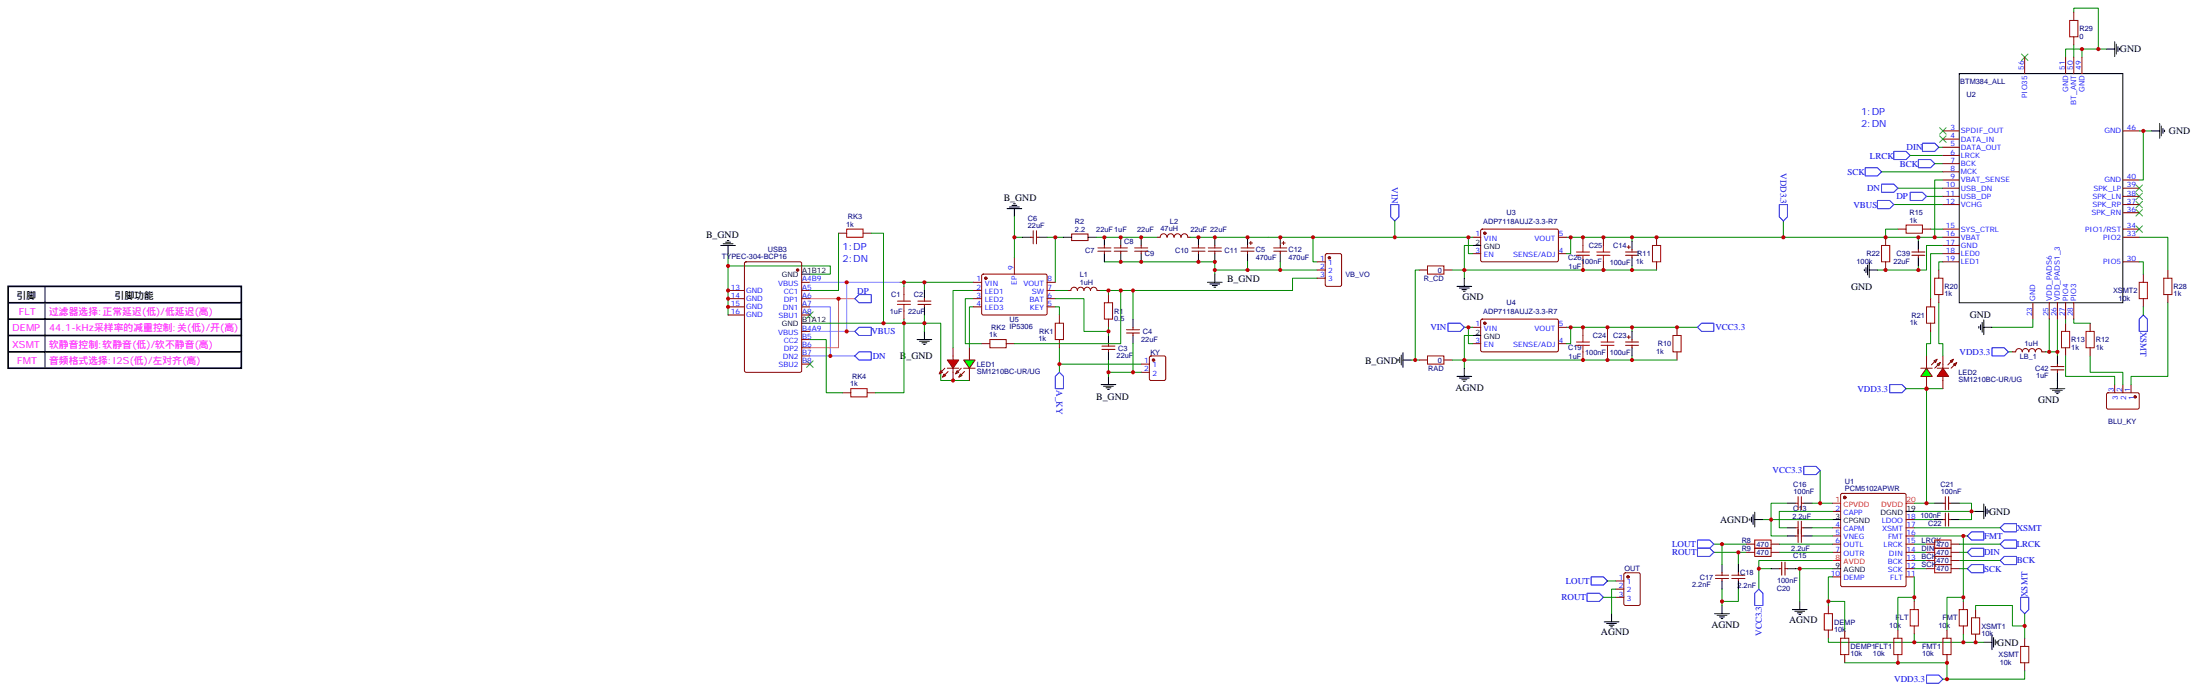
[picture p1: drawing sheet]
<svg xmlns="http://www.w3.org/2000/svg" width="949mm" height="298mm" viewBox="0 0 949 298" stroke-linecap="round" stroke-linejoin="round" font-family="sans-serif">
<g fill="#870000" stroke="#870000" stroke-width=".43">
<circle cx="795.5" cy="214.5" r=".53"/>
<circle cx="344" cy="116.4" r=".53"/>
<circle cx="425.1" cy="119.9" r=".53"/>
<circle cx="640.3" cy="100.5" r=".53"/>
<circle cx="640.3" cy="139.3" r=".53"/>
<circle cx="497.4" cy="155.2" r=".53"/>
<circle cx="702" cy="248.7" r=".53"/>
<circle cx="920.7" cy="171.1" r=".53"/>
</g>
<g fill="none" stroke="#870000" stroke-width=".43">
<path d="M894.3 5.3v3.5M894.3 15.9v3.5M873.1 24.7v7.1M890.8 24.7v7.1M894.3 24.7v7.1M897.8 24.7v7.1M837.8 56.4h7.1M837.8 60h7.1M915.5 56.4h7M837.8 63.5h7.1M837.8 67h7.1M837.8 70.6h7.1"/>
<path d="M837.8 74.1h7.1M837.8 77.6h7.1M915.5 77.6h7M445.6 99.5v5.6M447 99.5v5.6M638.8 99l32.8-.2 .4 .7v13l-.7 .4-32.3-.1-.5-.6v-12.7zM818.4 98.8h3.6M829 98.8h3.6M837.8 98.8h7.1M837.8 81.1h7.1M837.8 84.7h7.1M837.8 88.2h7.1"/>
<path d="M915.5 98.8h7M915.5 81.1h7M915.5 84.7h7M915.5 88.2h7M915.5 91.7h7M321.3 113.1l23.7-.2 .7 .4v46.5l-.4 .7h-23.6l-.6-.4-.1-46.5zM423.6 118.4l27.5-.2 .5 .7-.1 16.5-.7 .4h-27l-.5-.7v-16.2zM437.4 111.1v7.1M444.5 102.3h1.1M447 102.3h1M462.1 100.9h7.1v2.8h-7.1zM473.4 106.9h5.7"/>
<path d="M473.4 108.3h5.7M476.2 105.8v1.1M476.2 108.3v1.1M480.5 106.9h5.6M480.5 108.3h5.6M483.3 105.8v1.1M483.3 108.3v1.1M489.3 106.9h5.6M489.3 108.3h5.6M492.1 105.8v1.1M492.1 108.3v1.1M499.2 102.3h1"/>
<path d="M503.2 102.3a1.41 1.41 0 0 0-1.4-1.5 1.41 1.41 0 0 0-1.4 1.5M506.2 102.3a1.41 1.41 0 0 0-1.4-1.5 1.41 1.41 0 0 0-1.4 1.5M509.2 102.3a1.41 1.41 0 0 0-1.4-1.5 1.41 1.41 0 0 0-1.4 1.5M509.4 102.3a1.41 1.41 0 0 1 1.4-1.5 1.41 1.41 0 0 1 1.4 1.5h1.1M514 106.9h5.6M514 108.3h5.6M516.8 105.8v1.1M516.8 108.3v1.1M521.1 106.9h5.6M521.1 108.3h5.6M523.9 105.8v1.1M523.9 108.3v1.1"/>
<path d="M535.2 106.9h5.6M535.2 108.3h5.6M538 105.8v1.1M538 108.3v1.1M538.7 104.8h1.4M539.4 104.1v1.4M549.3 106.9h5.6M549.3 108.3h5.6M552.1 105.8v1.1M552.1 108.3v1.1M552.8 104.8h1.4M553.5 104.1v1.4"/>
<path d="M612.1 116.4h3.5M622.7 116.4h3.5M635 102.3h3.5M635 109.4h3.5M672 102.3h3.6M672 109.4h3.6M682.6 102.3v3.5M682.6 112.9v3.5M691.4 102.3v3.5M691.4 112.9v3.5M701 110.1h5.6M701 108.7h5.6"/>
<path d="M701.7 106.5h1.4M702.4 105.8v1.4M703.8 107.6v1.1M703.8 110.1v1M714.4 102.3v3.5M714.4 112.9v3.5M813.2 102.3v3.5M813.2 112.9v3.5M824.4 110.1h5.7M824.4 108.7h5.7M827.3 107.6v1.1M827.3 110.1v1"/>
<path d="M836.1 116.4v3.5M837.8 102.3h7.1M837.8 109.4h7.1M837.8 105.8h7.1M837.8 112.9h7.1M915.5 102.3h7M915.5 112.9h7M924.3 118.2v3.5M934.9 116.4v3.5M314 135.8h7M314 132.3h7M314 128.8h7"/>
<path d="M314 125.2h7M345.7 135.8h3.5M345.7 132.3h3.5M345.7 128.8h3.5M345.7 125.2h3.5M345.7 121.7h3.5M389.8 123.5v3.5M389.8 134.1v3.5M395.8 129.8h5.7M395.8 131.2h5.7M398.6 128.8v1M398.6 131.2v1.1"/>
<path d="M419.8 132.3h3.5M419.8 128.8h3.5M419.8 125.2h3.5M419.8 121.7h3.5M451.6 132.3h3.5M451.6 128.8h3.5M451.6 125.2h3.5M451.6 121.7h3.5M456.8 135.8v3.5M460.4 125.2h1.4a1.41 1.41 0 0 1 1.4-1.4 1.41 1.41 0 0 1 1.4 1.4 1.41 1.41 0 0 1 1.4-1.4 1.41 1.41 0 0 1 1.4 1.4 1.41 1.41 0 0 1 1.4-1.4 1.41 1.41 0 0 1 1.5 1.4 1.41 1.41 0 0 1 1.4-1.4 1.41 1.41 0 0 1 1.4 1.4h1.4M478 127v3.5M478 137.6v3.5"/>
<path d="M638.8 137.8l32.8-.2 .4 .7v13l-.7 .4-32.3-.1-.5-.6v-12.7zM832.6 128.8v3.5M832.6 139.3v3.6M836.1 127v3.5M876.7 130.5v7.1M883.7 130.5v7.1M887.2 130.5v7.1M890.8 130.5v7.1M890.8 139.3v3.6M894.3 130.5v7.1M901.3 139.3v3.6M924.3 128.8v3.5"/>
<path d="M934.9 127v3.5M345.7 157h3.5M345.7 153.5h3.5M345.7 149.9h3.5M345.7 146.4h3.5M345.7 142.9h3.5M423.3 148.2h3.6M433.9 148.2h3.5M456.8 146.4v3.5M475.2 149.2h5.6M475.2 150.6h5.6M478 148.2v1"/>
<path d="M478 150.6v1.1M485.8 142.2h5.6M485.8 143.6h5.6M488.6 141.1v1.1M488.6 143.6v1M492.1 157h3.6M495.9 153.7l6.1-.2 .7 .4v9.4l-.5 .7h-5.8l-.7-.4v-9.4zM612.1 155.2h3.5M622.7 155.2h3.5M635 141.1h3.5M635 148.2h3.5M672 141.1h3.6"/>
<path d="M672 148.2h3.6M682.6 141.1v3.5M682.6 151.7v3.5M693.2 141.1v3.5M693.2 151.7v3.5M701 147.5h5.6M701 148.9h5.6M701.7 145.3h1.4M702.4 144.6v1.4M703.8 146.4v1.1M703.8 148.9v1M723.2 141.1v3.5"/>
<path d="M723.2 151.7v3.5M867.8 151.7h1.4a1.41 1.41 0 0 1 1.5-1.4 1.41 1.41 0 0 1 1.4 1.4 1.41 1.41 0 0 1 1.4-1.4 1.41 1.41 0 0 1 1.4 1.4 1.41 1.41 0 0 1 1.4-1.4 1.41 1.41 0 0 1 1.4 1.4 1.41 1.41 0 0 1 1.4-1.4 1.41 1.41 0 0 1 1.4 1.4h1.4M884.4 159.5h5.7M884.4 158h5.7M887.2 157v1M887.2 159.5v1M890.8 149.9v3.6M901.3 149.9v3.6M492.1 160.5h3.6M908.6 169.5l13.5-.1 .4 .6-.1 6-.6 .4-13-.1-.4-.6zM911.9 165.8v3.5M915.5 165.8v3.5"/>
<path d="M919 165.8v3.5M774.3 217h1.1M775.4 214.1v5.7M776.8 214.1v5.7M776.8 217h1.1M794 212.9h27.8l.2 39.3-.3 .5-27.2 .2-.5-.2-.3-39.3zM837.8 217h1.1M838.9 214.1v5.7M840.3 217h1.1M840.3 214.1v5.7M753.2 234.6h3.5M753.2 238.1h3.5"/>
<path d="M763.8 234.6h3.5M763.8 238.1h3.5M774.3 227.5h1.1M774.3 231.1h1.1M775.4 224.7v9.2M776.8 227.5h1.1M776.8 231.1h1.1M776.8 224.7v9.2M790.2 220.5h3.5M790.2 227.5h3.5M790.2 231.1h3.5M790.2 234.6h3.5"/>
<path d="M790.2 238.1h3.5M822 227.5h3.5M822 231.1h3.5M822 234.6h3.5M822 238.1h3.5M822 224h3.5M830.8 234.6h3.5M830.8 238.1h3.5M837.8 224h1.1M838.9 221.2v5.6M840.3 224h1.1M840.3 221.2v5.6"/>
<path d="M841.4 234.6h3.5M841.4 238.1h3.5M696.7 250.5h3.6M696.7 254h3.6M696.7 257.5h3.6M700.5 247.2l6.1-.3 .7 .5v13l-.4 .6-5.9 .1-.7-.5v-12.9zM739.8 249.4h5.6M739.8 248h5.6M742.6 246.9v1.1M742.6 249.4v1.1M746.8 249.4h5.7M746.8 248h5.7"/>
<path d="M749.7 246.9v1.1M749.7 249.4v1.1M767.3 245.2h1M768.3 242.4v5.6M769.8 245.2h1M769.8 242.4v5.6M790.2 248.7h3.5M822 248.7h3.5M822 245.2h3.5M822 241.7h3.5M825.5 259.3v3.5M830.8 245.2h3.5"/>
<path d="M830.8 241.7h3.5M841.4 245.2h3.5M841.4 241.7h3.5M846.7 259.3v3.5M788.5 261.1v3.5M788.5 271.6v3.6M795.5 271.6v3.6M818.4 271.6v3.6M825.5 269.9v3.5M839.6 271.6v3.6M846.7 269.9v3.5M852 262.8v3.5"/>
<path d="M852 273.4v3.5M873.1 275.2v3.5M795.5 282.2v3.6M818.4 282.2v3.6M839.6 282.2v3.6M873.1 285.8v3.5"/>
</g>
<path d="M790.2 217h3.5M822 217h3.5M790.2 241.7h3.5" fill="none" stroke="#f00" stroke-width=".43"/>
<g fill="none" stroke="#000" stroke-width=".43">
<path d="M911.9 18v6.3M912.6 19.1v4.2M844.9 31.8h70.6v98.7h-70.6zM908.4 21.2h3.5M913.3 20.1v2.1M914 20.8v.7M927.8 56.4h3.5M931.3 53.3v6.3M932 54.3v4.3M932.7 55.4v2.1M933.4 56.1v.7M434.3 90h6.3"/>
<path d="M435.3 89.3h4.3M436.4 88.5h2.1M437.1 87.8h.7M437.4 90v3.5M310.8 105.8h6.3M311.9 105.1h4.2M312.9 104.4h2.1M313.6 103.7h.7M314 105.8v3.6M345.7 118.2h3.5M441 102.3h3.5M448 102.3h3.6"/>
<path d="M458.6 102.3h3.5M469.2 102.3h3.5M476.2 102.3v3.5M476.2 109.4v3.5M483.3 102.3v3.5M483.3 109.4v3.5M492.1 102.3v3.5M492.1 109.4v3.5M516.8 102.3v3.5M516.8 109.4v3.5M523.9 102.3v3.5M523.9 109.4v3.5"/>
<path d="M523.9 118.2v3.5M538 102.3v3.5M538 109.4v3.5M552.1 102.3v3.5M552.1 109.4v3.5M631.5 119.9v3.6M635 105.8h3.5M703.8 104.1v3.5M703.8 111.1v3.6M804 116.1v.7M804.7 115.4v2.1M805.4 114.3v4.2"/>
<path d="M806.1 116.4h3.5M806.1 113.2v6.4M827.3 104.1v3.5M827.3 111.1v3.6M19.4 123.5v35.3M345.7 139.3h3.5M398.6 125.2v3.6M398.6 132.3v3.5M488.6 137.6v3.5M520.7 121.7h6.3M521.8 122.4h4.2M522.8 123.1h2.1"/>
<path d="M523.5 123.8h.7M628.3 123.5h6.3M629.4 124.2h4.2M630.4 124.9h2.1M631.1 125.6h.7M854.8 139v4.2M855.5 137.9v6.4M395.5 146.4h6.3M396.5 147.1h4.3M397.6 147.8h2.1M398.3 148.5h.7M398.6 142.9v3.5"/>
<path d="M478 144.6v3.6M478 151.7v3.5M488.6 144.6v3.6M602.9 154.9v.7M603.6 154.2v2.1M604.3 153.1v4.2M605 155.2h3.5M605 152v6.4M631.5 158.8v3.5M635 144.6h3.5M703.8 142.9v3.5M703.8 149.9v3.6"/>
<path d="M853.4 140.8v.7M854.1 140.1v2.1M855.5 141.1h3.5M887.2 153.5v3.5M474.8 165.8h6.4M475.9 166.5h4.2M477 167.2h2.1M477.7 167.9h.7M478 162.3v3.5M628.3 162.3h6.3M629.4 163h4.2M630.4 163.7h2.1"/>
<path d="M631.1 164.4h.7M884.1 167.6h6.3M885.1 168.3h4.3M886.2 169h2.1M886.9 169.7h.7M887.2 160.5v7.1M770.8 217h3.5M777.9 217h3.5M834.3 217h3.5M841.4 217h3.5M855.5 217.3v6.4M856.2 218.4v4.2"/>
<path d="M856.9 219.4v2.1M754.6 223.7v.7M755.3 223v2.1M756 221.9v4.2M756.7 224h3.5M756.7 220.8v6.4M770.8 227.5h3.5M770.8 231.1h3.5M777.9 227.5h3.5M777.9 231.1h3.5M790.2 224h3.5M822 220.5h3.5"/>
<path d="M834.3 224h3.5M841.4 224h3.5M852 220.5h3.5M857.6 220.1v.7M742.6 243.4v3.5M742.6 250.5v3.5M749.7 243.4v3.5M749.7 250.5v3.5M763.8 245.2h3.5M770.8 245.2h3.5M776.1 259.3v3.5M790.2 245.2h3.5"/>
<path d="M691.8 268.1h6.3M692.9 268.8h4.2M693.9 269.5h2.1M694.6 270.2h.7M695 264.6v3.5M739.4 264.6h6.4M740.5 265.3h4.2M741.5 266h2.2M742.2 266.7h.7M742.6 261.1v3.5M772.9 262.8h6.4M774 263.5h4.2"/>
<path d="M775.1 264.2h2.1M775.8 264.9h.7M855.5 276.9h3.5M859 273.8v6.3M859.7 274.8v4.2M860.4 275.9v2.1M861.1 276.6v.7"/>
</g>
<g fill="none" stroke="#008700" stroke-width=".43">
<path d="M894.3 5.3v-1.8h10.6v17.7M894.3 19.4v5.3M897.8 21.2v3.5M908.4 21.2h-17.6v3.5M922.5 56.4h1.8v21.2h-1.8M924.3 56.4h3.5M811.4 74.1h26.4M823.7 67h14.1M834.3 70.6h3.5M836.1 63.5h1.7M837.8 77.6h-3.5v24.7M437.4 93.5v17.6"/>
<path d="M769.1 95.2v7.1h68.7M816.7 88.2h21.1M818.4 98.8h-5.2v3.5M818.4 81.1h19.4M830.8 84.7h7M832.6 98.8h5.2M314 114.7h44.1v3.5h-8.9M314 109.4v26.4M437.4 102.3h3.6M451.6 102.3h3.5M458.6 102.3h-3.5v19.4M472.7 102.3h26.5"/>
<path d="M476.2 112.9h47.7v5.3M513.3 102.3h52.9v10.6h1.8M523.9 116.4h44.1M538 112.9v3.5M552.1 112.9v3.5M568 119.9h-10.6v5.3h-79.4M612.1 116.4h-1.8v38.8M633.2 102.3v7.1h1.8M635 105.8h-3.5v14.1M675.6 102.3h1.7M703.8 114.7v1.7h-77.6M703.8 102.3v1.8"/>
<path d="M703.8 116.4h10.6M769.1 102.3h-91.8v7.1h-1.7M827.3 102.3v1.8M827.3 114.7v1.7M837.8 109.4h-5.2v19.4M837.8 112.9h-1.7v3.5M837.8 105.8h-7v10.6h-21.2M922.5 102.3h12.4v14.1M922.5 112.9h1.8v5.3M349.2 139.3h49.4v3.6M388.1 121.7h1.7v1.8M389.8 137.6v1.7"/>
<path d="M389.8 121.7h30M398.6 135.8v3.5h7.1v24.7h12.3M398.6 121.7v3.5M419.8 132.3h-1.8v17.6M419.8 128.8h-3.5v19.4h7M419.8 125.2h-8.8v24.7M455.1 132.3h1.7v3.5M455.1 128.8h12.3v14.1h10.6M455.1 125.2h5.3M474.5 125.2h3.5v1.8M483.3 125.2v23h-45.9M488.6 125.2v12.4"/>
<path d="M836.1 130.5v17.7h1.7v5.3M876.7 137.6v3.5h-17.7M883.7 137.6v14.1h-1.8M887.2 137.6v14.1h-3.5M890.8 137.6v1.7M894.3 137.6v1.7h7M924.3 132.3v3.5M934.9 130.5v31.8h-15.9v3.5M456.8 149.9v10.6M456.8 157h35.3M478 141.1v3.5M478 155.2v7.1"/>
<path d="M488.6 148.2v12.3h-10.6M608.5 155.2h3.6M631.5 141.1h3.5M633.2 141.1v7.1h1.8M635 144.6h-3.5v14.2M675.6 141.1h1.7M703.8 153.5v1.7h-77.6M703.8 155.2h19.4M703.8 141.1v1.8M732 141.1h-54.7v7.1h-1.7M832.6 142.9v5.3h-1.8v5.3M866.1 151.7h1.7"/>
<path d="M887.2 151.7v1.8M890.8 153.5v8.8h21.1v3.5M901.3 153.5v7h14.2v5.3M488.6 160.5h3.5M837.8 167.6h-7v49.4M770.8 217h-7v14.1h7M781.4 217h8.8M784.9 202.8v14.2M825.5 217h8.8M844.9 217h5.3v7h-5.3M739.1 234.6h14.1M739.1 238.1h14.1"/>
<path d="M742.6 234.6v8.8M749.7 238.1v5.3M760.2 224h30M767.3 234.6h22.9M767.3 238.1h22.9M781.4 227.5h8.8M781.4 231.1h8.8M790.2 220.5h-22.9v7h3.5M825.5 227.5h37M825.5 231.1h22.9M825.5 224h8.8M825.5 234.6h5.3"/>
<path d="M825.5 238.1h5.3M825.5 220.5h26.5M844.9 234.6h17.6M844.9 238.1h3.5M846.7 231.1v28.2M691.4 257.5h5.3M693.2 250.5h3.5M696.7 254h-1.7v10.6M742.6 254v5.3h7.1v-5.3M742.6 259.3v1.8M758.5 245.2h5.3M774.3 245.2h1.8"/>
<path d="M788.5 259.3h7v12.3M790.2 241.7h-31.7v12.3M790.2 245.2h-14.1v14.1M790.2 248.7h-1.7v12.4M825.5 257.5h-7.1v14.1M825.5 245.2h5.3M825.5 241.7h5.3M825.5 248.7v10.6M844.9 245.2h3.5M844.9 241.7h17.6M846.7 257.5h-7.1v14.1M788.5 275.2v1.7h37"/>
<path d="M825.5 273.4v3.5h30M846.7 273.4v3.5M852 262.8v-1.7h15.8v8.8h5.3M873.1 264.6v10.6M795.5 285.8h44.1v7M873.1 289.3v3.5h-35.3"/>
</g>
<g fill="none" stroke="#00f" stroke-width=".43">
<path d="M804.3 72.3h5.3l1.8 1.8-1.8 1.7h-5.3zM811.4 79.4h5.3l1.7 1.7-1.7 1.8h-5.3zM816.7 65.3h5.3l1.7 1.7-1.7 1.8h-5.3zM827.3 68.8h5.3l1.7 1.8-1.7 1.7h-5.3zM829 61.7h5.3l1.8 1.8-1.8 1.8h-5.3zM767.3 88.2h3.5v5.3l-1.7 1.7-1.8-1.7zM809.6 86.4h5.3l1.8 1.8-1.8 1.8h-5.3zM823.7 82.9h5.3l1.8 1.8-1.8 1.7h-5.3zM370.4 127h5.3v3.5h-5.3l-1.7-1.7zM624.4 139.3h5.3l1.8 1.8-1.8 1.8h-5.3zM733.8 139.3h5.3v3.6h-5.3l-1.8-1.8zM924.3 135.8l1.7 1.8v5.3h-3.5v-5.3z"/>
<path d="M370.4 151.7h5.3v3.5h-5.3l-1.7-1.7zM370.4 141.1h5.3v3.5h-5.3l-1.7-1.7zM859 149.9h5.3l1.8 1.8-1.8 1.8h-5.3zM455.1 162.3l1.7-1.8 1.8 1.8v5.3h-3.5zM814.9 165.8h5.3l1.8 1.8-1.8 1.7h-5.3zM777.9 201.1h5.3l1.7 1.7-1.7 1.8h-5.3zM732 236.4h5.3l1.8 1.7-1.8 1.8h-5.3zM732 232.8h5.3l1.8 1.8-1.8 1.8h-5.3zM848.4 231.1l1.8-1.8h5.3v3.5h-5.3zM848.4 238.1l1.8-1.7h5.3v3.5h-5.3zM862.5 227.5l1.8-1.7h5.3v3.5h-5.3zM862.5 234.6l1.8-1.8h5.3v3.6h-5.3z"/>
<path d="M684.4 255.8h5.3l1.7 1.7-1.7 1.8h-5.3zM686.2 248.7h5.2l1.8 1.8-1.8 1.7h-5.2zM758.5 254l1.7 1.8v5.3h-3.5v-5.3zM848.4 245.2l1.8-1.8h5.3v3.5h-5.3zM862.5 241.7l1.8-1.8h5.3v3.5h-5.3zM871.4 257.5h3.5v5.3l-1.8 1.8-1.7-1.8zM830.8 291h5.3l1.7 1.8-1.7 1.8h-5.3z"/>
</g>
<path d="M3.5 123.5h100.6v35.3h-100.6zM3.5 130.5h100.6M3.5 137.6h100.6M3.5 144.6h100.6M3.5 151.7h100.6" fill="none" stroke="#000" stroke-width=".71"/>
<g fill="none" stroke="#a10000" stroke-width=".43">
<path d="M892.5 8.8h3.6v7.1h-3.6zM822 97h7v3.5h-7zM615.6 114.7h7.1v3.5h-7.1zM679.8 108.7h5.6M679.8 110.1h5.6M682.6 105.8v2.9M682.6 110.1v2.8M688.6 108.7h5.7M688.6 110.1h5.7M691.4 105.8v2.9M691.4 110.1v2.8M712.6 105.8h3.5v7.1h-3.5z"/>
<path d="M811.4 105.8h3.5v7.1h-3.5zM834.3 119.9h3.5v7.1h-3.5zM933.1 119.9h3.5v7.1h-3.5zM387 129.8h5.6M387 131.2h5.6M389.8 127v2.8M389.8 131.2v2.9M455.1 139.3h3.5v7.1h-3.5zM476.2 130.5h3.6v7.1h-3.6zM830.8 132.3h3.5v7h-3.5zM922.5 121.7h3.5v7.1h-3.5zM426.9 146.4h7v3.5h-7z"/>
<path d="M615.6 153.5h7.1v3.5h-7.1zM679.8 147.5h5.6M679.8 148.9h5.6M682.6 144.6v2.9M682.6 148.9v2.8M690.4 147.5h5.6M690.4 148.9h5.6M693.2 144.6v2.9M693.2 148.9v2.8M721.4 144.6h3.6v7.1h-3.6zM889 142.9h3.5v7h-3.5zM899.6 142.9h3.5v7h-3.5z"/>
<path d="M756.7 232.8h7.1v3.6h-7.1zM756.7 236.4h7.1v3.5h-7.1zM834.3 232.8h7.1v3.6h-7.1zM834.3 236.4h7.1v3.5h-7.1zM834.3 239.9h7.1v3.5h-7.1zM834.3 243.4h7.1v3.5h-7.1zM786.7 264.6h3.5v7h-3.5zM793.7 275.2h3.6v7h-3.6zM816.7 275.2h3.5v7h-3.5zM823.7 262.8h3.6v7.1h-3.6zM837.8 275.2h3.6v7h-3.6zM844.9 262.8h3.5v7.1h-3.5z"/>
<path d="M850.2 266.3h3.5v7.1h-3.5zM871.4 278.7h3.5v7.1h-3.5z"/>
</g>
<g fill="none" stroke="#3c3" stroke-width=".43">
<path d="M871.7 23.3l2.8 2.8M874.5 23.3l-2.8 2.8M836.4 58.6l2.9 2.8M836.4 55l2.9 2.9M839.3 58.6l-2.9 2.8M839.3 55l-2.9 2.9M921.1 79.7l2.8 2.8M923.9 79.7l-2.8 2.8M921.1 97.4l2.8 2.8M921.1 83.3l2.8 2.8M921.1 86.8l2.8 2.8M921.1 90.3l2.8 2.8"/>
<path d="M923.9 97.4l-2.8 2.8M923.9 83.3l-2.8 2.8M923.9 86.8l-2.8 2.8M923.9 90.3l-2.8 2.8M347.8 134.4l2.9 2.8M350.7 134.4l-2.9 2.8M347.8 155.6l2.9 2.8M350.7 155.6l-2.9 2.8"/>
</g>
<path d="M365.1 142.9h3.6" fill="none" stroke="#96c" stroke-width=".43"/>
<path d="M349.2 132.3h8.9v21.2h-8.9M358.1 153.5h10.6" fill="none" stroke="#39f" stroke-width=".43"/>
<path d="M349.2 128.8h12.4v21.1h-12.4M361.6 128.8h7.1" fill="none" stroke="#f90" stroke-width=".43"/>
<path d="M349.2 121.7h38.9M365.1 121.7v21.2h-15.9" fill="none" stroke="#96f" stroke-width=".43"/>
<g fill="#f00" stroke="#870000" stroke-width=".43">
<path d="M407.1 161.2l.7 .7-1.4 .7z"/>
<path d="M405.7 159.8l.7 .7-1.4 .7z"/>
</g>
<g fill="#870000" stroke="#870000" stroke-width=".43">
<path d="M408.9 160.2l-1.4 1.4z"/>
<path d="M407.5 158.8l-1.5 1.4z"/>
</g>
<path d="M408.5 158.8h5M411 153.5v1.7M411 158.8v1.7" fill="none" stroke="#870000" stroke-width=".43"/>
<path d="M408.5 155.2h5l-2.5 3.6z" fill="#f00" stroke="#870000" stroke-width=".43"/>
<path d="M411 149.9v3.6M418 149.9v3.6M411 160.5v3.5M418 160.5v3.5" fill="none" stroke="#870000" stroke-width=".43"/>
<path d="M415.6 155.2h4.9l-2.5 3.6z" fill="#0f0" stroke="#870000" stroke-width=".43"/>
<path d="M415.6 158.8h4.9M418 153.5v1.7M418 158.8v1.7" fill="none" stroke="#870000" stroke-width=".43"/>
<g fill="#870000" stroke="#870000" stroke-width=".43">
<path d="M414.5 158.8l-1.4 1.4z"/>
<path d="M415.9 160.2l-1.4 1.4z"/>
</g>
<g fill="#0f0" stroke="#870000" stroke-width=".43">
<path d="M412.7 159.8l.8 .7-1.5 .7z"/>
<path d="M414.2 161.2l.7 .7-1.4 .7z"/>
</g>
<g fill="#f00" stroke="#870000" stroke-width=".43">
<path d="M841 155.6l1.4-.7-.7 1.4z"/>
<path d="M842.4 157l1.4-.7-.7 1.4z"/>
</g>
<g fill="#870000" stroke="#870000" stroke-width=".43">
<path d="M840 157.3l1.4-1.4z"/>
<path d="M841.4 158.8l1.4-1.5z"/>
</g>
<path d="M835.4 158.8h4.9M837.8 157v1.8M837.8 162.3v1.7" fill="none" stroke="#870000" stroke-width=".43"/>
<path d="M837.8 158.8l2.5 3.5h-4.9z" fill="#f00" stroke="#870000" stroke-width=".43"/>
<path d="M830.8 153.5v3.5M837.8 153.5v3.5M830.8 164v3.6M837.8 164v3.6" fill="none" stroke="#870000" stroke-width=".43"/>
<path d="M830.8 158.8l2.5 3.5h-5z" fill="#0f0" stroke="#870000" stroke-width=".43"/>
<path d="M828.3 158.8h5M830.8 157v1.8M830.8 162.3v1.7" fill="none" stroke="#870000" stroke-width=".43"/>
<g fill="#870000" stroke="#870000" stroke-width=".43">
<path d="M834.3 158.8l1.4-1.5z"/>
<path d="M832.9 157.3l1.4-1.4z"/>
</g>
<g fill="#0f0" stroke="#870000" stroke-width=".43">
<path d="M835.4 157l1.4-.7-.7 1.4z"/>
<path d="M834 155.6l1.4-.7-.7 1.4z"/>
</g>
<path d="M361.6 100.5h3.5M372.2 100.5h3.5M568 112.9h3.5M568 116.4h3.5M568 119.9h3.5M571.7 109.6l6.1-.2 .7 .4 .1 13-.5 .6-5.9 .1-.6-.5-.1-12.9zM363.4 169.3h3.5M373.9 169.3h3.6" fill="none" stroke="#870000" stroke-width=".43"/>
<circle cx="573.3" cy="111.1" r=".53" fill="#870000" stroke="#870000" stroke-width=".43"/>
<path d="M365.1 98.8h7.1v3.5h-7.1zM366.9 167.6h7v3.5h-7z" fill="none" stroke="#a10000" stroke-width=".43"/>
<path d="M601.5 95.2v7.1M361.6 100.5v24.7h-12.4M375.7 100.5h5.3v38.8M566.2 102.3h68.8M389.8 139.3v30h-12.3M349.2 146.4h7.1v22.9h7.1M822 167.6h8.8" fill="none" stroke="#008700" stroke-width=".43"/>
<path d="M599.7 88.2h3.5v5.3l-1.7 1.7-1.8-1.7z" fill="none" stroke="#00f" stroke-width=".43"/>
<g fill="#c00">
<circle cx="776.1" cy="245.2" r=".88"/>
<circle cx="763.8" cy="224" r=".88"/>
<circle cx="749.7" cy="238.1" r=".88"/>
<circle cx="742.6" cy="234.6" r=".88"/>
<circle cx="850.2" cy="220.5" r=".88"/>
<circle cx="830.8" cy="217" r=".88"/>
<circle cx="784.9" cy="217" r=".88"/>
<circle cx="742.6" cy="259.3" r=".88"/>
<circle cx="904.9" cy="21.2" r=".88"/>
<circle cx="887.2" cy="151.7" r=".88"/>
<circle cx="813.2" cy="116.4" r=".88"/>
<circle cx="813.2" cy="102.3" r=".88"/>
<circle cx="827.3" cy="116.4" r=".88"/>
<circle cx="883.7" cy="151.7" r=".88"/>
<circle cx="827.3" cy="102.3" r=".88"/>
<circle cx="834.3" cy="102.3" r=".88"/>
<circle cx="897.8" cy="21.2" r=".88"/>
<circle cx="924.3" cy="56.4" r=".88"/>
<circle cx="365.1" cy="142.9" r=".88"/>
<circle cx="314" cy="114.7" r=".88"/>
<circle cx="314" cy="128.8" r=".88"/>
<circle cx="314" cy="132.3" r=".88"/>
<circle cx="314" cy="125.2" r=".88"/>
<circle cx="389.8" cy="121.7" r=".88"/>
<circle cx="389.8" cy="139.3" r=".88"/>
<circle cx="398.6" cy="139.3" r=".88"/>
<circle cx="455.1" cy="102.3" r=".88"/>
<circle cx="437.4" cy="102.3" r=".88"/>
<circle cx="398.6" cy="121.7" r=".88"/>
<circle cx="358.1" cy="153.5" r=".88"/>
<circle cx="361.6" cy="128.8" r=".88"/>
<circle cx="365.1" cy="121.7" r=".88"/>
<circle cx="478" cy="142.9" r=".88"/>
<circle cx="478" cy="125.2" r=".88"/>
<circle cx="488.6" cy="125.2" r=".88"/>
<circle cx="478" cy="160.5" r=".88"/>
<circle cx="677.3" cy="102.3" r=".88"/>
<circle cx="682.6" cy="116.4" r=".88"/>
<circle cx="682.6" cy="102.3" r=".88"/>
<circle cx="703.8" cy="102.3" r=".88"/>
<circle cx="677.3" cy="141.1" r=".88"/>
<circle cx="682.6" cy="155.2" r=".88"/>
<circle cx="682.6" cy="141.1" r=".88"/>
<circle cx="703.8" cy="141.1" r=".88"/>
<circle cx="633.2" cy="141.1" r=".88"/>
<circle cx="516.8" cy="102.3" r=".88"/>
<circle cx="516.8" cy="112.9" r=".88"/>
<circle cx="846.7" cy="231.1" r=".88"/>
<circle cx="846.7" cy="276.9" r=".88"/>
<circle cx="825.5" cy="276.9" r=".88"/>
<circle cx="476.3" cy="102.3" r=".88"/>
<circle cx="483.3" cy="102.3" r=".88"/>
<circle cx="483.3" cy="112.9" r=".88"/>
<circle cx="523.9" cy="112.9" r=".88"/>
<circle cx="523.9" cy="102.3" r=".88"/>
<circle cx="492.1" cy="102.3" r=".88"/>
<circle cx="492.1" cy="112.9" r=".88"/>
<circle cx="758.5" cy="245.2" r=".88"/>
<circle cx="523.9" cy="116.4" r=".88"/>
<circle cx="693.2" cy="141.1" r=".88"/>
<circle cx="693.2" cy="155.2" r=".88"/>
<circle cx="723.2" cy="141.1" r=".88"/>
<circle cx="703.8" cy="155.2" r=".88"/>
<circle cx="691.4" cy="102.3" r=".88"/>
<circle cx="691.4" cy="116.4" r=".88"/>
<circle cx="714.4" cy="102.3" r=".88"/>
<circle cx="703.8" cy="116.4" r=".88"/>
<circle cx="538" cy="102.3" r=".88"/>
<circle cx="538" cy="116.4" r=".88"/>
<circle cx="552.1" cy="102.3" r=".88"/>
<circle cx="552.1" cy="116.4" r=".88"/>
<circle cx="488.6" cy="160.5" r=".88"/>
<circle cx="456.8" cy="157" r=".88"/>
<circle cx="788.5" cy="259.3" r=".88"/>
<circle cx="825.5" cy="257.5" r=".88"/>
<circle cx="846.7" cy="257.5" r=".88"/>
<circle cx="839.6" cy="292.8" r=".88"/>
<circle cx="818.4" cy="285.7" r=".88"/>
<circle cx="839.6" cy="285.7" r=".88"/>
<circle cx="852" cy="276.9" r=".88"/>
<circle cx="873.1" cy="269.9" r=".88"/>
<circle cx="610.3" cy="155.2" r=".88"/>
<circle cx="631.5" cy="155.2" r=".88"/>
<circle cx="631.5" cy="116.4" r=".88"/>
<circle cx="483.3" cy="125.2" r=".88"/>
<circle cx="411" cy="164" r=".88"/>
<circle cx="830.8" cy="167.6" r=".88"/>
<circle cx="381" cy="139.3" r=".88"/>
<circle cx="566.2" cy="102.3" r=".88"/>
<circle cx="633.2" cy="102.3" r=".88"/>
<circle cx="601.5" cy="102.3" r=".88"/>
<circle cx="769.1" cy="102.3" r=".88"/>
</g>
<g font-size="4.2">
<text x="914.2" y="22.6">GND</text>
<text x="935.3" y="57.9">GND</text>
<text x="432.9" y="86.8">B_GND</text>
<text x="304.5" y="102.6">B_GND</text>
<text x="529.2" y="121.4">B_GND</text>
<text x="798.2" y="124.9">GND</text>
<text x="7.1" y="128.8">引脚</text>
<text x="49.4" y="128.8">引脚功能</text>
<text x="630.7" y="129.6">GND</text>
<text x="849.4" y="137.2">GND</text>
<text x="388.1" y="154.9">B_GND</text>
<text x="588.7" y="157">B_GND</text>
<text x="472.7" y="172.5">B_GND</text>
<text x="627.6" y="168.4">AGND</text>
<text x="878.9" y="173.6">GND</text>
<text x="857.8" y="221.9">GND</text>
<text x="741.8" y="225.5">AGND</text>
<text x="771.5" y="268.5">AGND</text>
<text x="690.4" y="273.8">AGND</text>
<text x="738" y="270.7">AGND</text>
<text x="861.3" y="278.4">GND</text>
</g>
<g font-size="4.2" fill="#00f">
<text x="802.6" y="49.4">1:DP</text>
<text x="802.6" y="54.7">2:DN</text>
<text x="363.4" y="107.6">1:DP</text>
<text x="363.4" y="112.9">2:DN</text>
</g>
<g font-size="4.2" fill="#f0f">
<text x="8.1" y="135.8">FLT</text>
<text x="21.2" y="135.8">过滤器选择:正常延迟(低)/低延迟(高)</text>
<text x="5.3" y="142.9">DEMP</text>
<text x="21.2" y="142.9">44.1-kHz采样率的减重控制:关(低)/开(高)</text>
<text x="5.3" y="149.9">XSMT</text>
<text x="21.2" y="149.9">软静音控制:软静音(低)/软不静音(高)</text>
<text x="7.4" y="157">FMT</text>
<text x="21.2" y="157">音频格式选择:I2S(低)/左对齐(高)</text>
</g>
<g font-size="3.9" fill="#00f">
<text x="822.2" y="64.8">DIN</text>
<text x="806.4" y="68.4">LRCK</text>
<text x="819.2" y="71.9">BCK</text>
<text x="767.8" y="74.6" transform="rotate(90 767.8 74.6)">VDD3.3</text>
<text x="796.7" y="75.4">SCK</text>
<text x="600.2" y="80.8" transform="rotate(90 600.2 80.8)">VIN</text>
<text x="805.2" y="82.4">DN</text>
<text x="799.2" y="89.5">VBUS</text>
<text x="817.8" y="85.9">DP</text>
<text x="369.7" y="126.5">DP</text>
<text x="616.8" y="142.4">VIN</text>
<text x="739.8" y="142.4">VCC3.3</text>
<text x="923" y="143" transform="rotate(90 923 143)">XSMT</text>
<text x="375.8" y="144.2">VBUS</text>
<text x="376.4" y="154.8">DN</text>
<text x="845.1" y="153">VDD3.3</text>
<text x="455.6" y="168.3" transform="rotate(90 455.6 168.3)">A_KY</text>
<text x="801" y="168.8">VDD3.3</text>
<text x="764.4" y="204.1">VCC3.3</text>
<text x="855.6" y="232.3">FMT</text>
<text x="869.7" y="228.8">XSMT</text>
<text x="721.1" y="239.4">ROUT</text>
<text x="721.1" y="235.8">LOUT</text>
<text x="855.6" y="239.4">DIN</text>
<text x="869.7" y="235.9">LRCK</text>
<text x="869.7" y="242.9">BCK</text>
<text x="675.2" y="251.7">LOUT</text>
<text x="855.6" y="246.5">SCK</text>
<text x="874.4" y="257.4" transform="rotate(-90 874.4 257.4)">XSMT</text>
<text x="673.4" y="258.8">ROUT</text>
<text x="759.7" y="274.2" transform="rotate(-90 759.7 274.2)">VCC3.3</text>
<text x="816.9" y="294.1">VDD3.3</text>
</g>
<g font-size="3.2" fill="#000080">
<text x="896.8" y="16.7">0</text>
<text x="896.8" y="13.5">R29</text>
<text x="845.4" y="36.3">BTM384_ALL</text>
<text x="848.1" y="41.7">U2</text>
<text x="365.7" y="94.5">RK3</text>
<text x="443.2" y="95.2">C6</text>
<text x="649.6" y="92.8">U3</text>
<text x="823.4" y="96">1k</text>
<text x="823.4" y="92.7">R15</text>
<text x="364.9" y="97.7">1k</text>
<text x="443.2" y="98.4">22uF</text>
<text x="463.6" y="99.8">2.2</text>
<text x="463.6" y="96.6">R2</text>
<text x="472.8" y="99.9">22uF1uF</text>
<text x="490.4" y="99.9">22uF</text>
<text x="500.5" y="99.7">47uH</text>
<text x="504.5" y="96.5">L2</text>
<text x="513.3" y="99.9">22uF 22uF</text>
<text x="639.6" y="96.4">ADP7118AUJZ-3.3-R7</text>
<text x="484.7" y="105.2">C8</text>
<text x="685.1" y="107">C25</text>
<text x="695.7" y="107">C14</text>
<text x="311.3" y="111.8">TYPEC-304-BCP16</text>
<text x="331.1" y="108.6">USB3</text>
<text x="468" y="108.9">C7</text>
<text x="493.7" y="110.5">C9</text>
<text x="506.8" y="108.9">C10</text>
<text x="528.1" y="108.9">C11</text>
<text x="541.5" y="111.9">470uF</text>
<text x="541.5" y="108.8">C5</text>
<text x="555.6" y="111.9">470uF</text>
<text x="555.6" y="108.8">C12</text>
<text x="676.3" y="112.2">C26</text>
<text x="705.4" y="113.7">1k</text>
<text x="706.1" y="110.5">R11</text>
<text x="800.6" y="113.7">100k</text>
<text x="804.9" y="110.5">R22</text>
<text x="816.5" y="113.7">22uF</text>
<text x="817.9" y="110.5">C39</text>
<text x="465.6" y="119.6">L1</text>
<text x="580.2" y="119.4">VB_VO</text>
<text x="620" y="117.8">0</text>
<text x="676.5" y="115.8">1uF</text>
<text x="681.8" y="114">100nF</text>
<text x="694.2" y="114.1">100uF</text>
<text x="465.6" y="122.8">1uH</text>
<text x="614" y="121.3">R_CD</text>
<text x="838.6" y="124.6">R20</text>
<text x="937.3" y="124.6">R28</text>
<text x="384.3" y="128.1">C1</text>
<text x="394.1" y="128.1">C2</text>
<text x="649.6" y="131.6">U4</text>
<text x="838.6" y="127.8">1k</text>
<text x="911.2" y="126.4">XSMT2</text>
<text x="913.5" y="129.6">10k</text>
<text x="937.3" y="127.8">1k</text>
<text x="383.7" y="135.2">1uF</text>
<text x="391.6" y="135.2">22uF</text>
<text x="480.5" y="135.2">R1</text>
<text x="639.6" y="135.2">ADP7118AUJZ-3.3-R7</text>
<text x="824.3" y="137">R21</text>
<text x="427.4" y="142.2">RK2 IP5306</text>
<text x="435.3" y="138.6">U5</text>
<text x="480.5" y="138.4">0.5</text>
<text x="823.6" y="140.1">1k</text>
<text x="426.6" y="145.3">1k</text>
<text x="447.9" y="147.2">1k</text>
<text x="448.2" y="144">RK1</text>
<text x="492.1" y="147.3">22uF</text>
<text x="492.8" y="144.2">C4</text>
<text x="686.9" y="145.8">C24</text>
<text x="695.7" y="145.8">C23</text>
<text x="714.9" y="149.3">R10</text>
<text x="873.1" y="149.2">1uH</text>
<text x="893.2" y="147.5">R13</text>
<text x="903.8" y="147.5">R12</text>
<text x="481.5" y="154.4">22uF</text>
<text x="482.2" y="151.2">C3</text>
<text x="496.1" y="152.9">KY</text>
<text x="676.3" y="151">C19</text>
<text x="676.5" y="154.6">1uF</text>
<text x="683.6" y="152.8">100nF</text>
<text x="694.2" y="152.9">100uF</text>
<text x="714.2" y="152.5">1k</text>
<text x="871" y="154.6">LB_1</text>
<text x="893.2" y="150.7">1k</text>
<text x="903.8" y="150.7">1k</text>
<text x="421.2" y="161.3">SM1210BC-UR/UG</text>
<text x="421.2" y="158.1">LED1</text>
<text x="615.9" y="160.1">RAD</text>
<text x="620" y="156.6">0</text>
<text x="844.5" y="161.7">LED2</text>
<text x="877.7" y="159.9">C42</text>
<text x="366.6" y="166.5">1k</text>
<text x="367.4" y="163.3">RK4</text>
<text x="844.5" y="164.8">SM1210BC-UR/UG</text>
<text x="878" y="163.1">1uF</text>
<text x="909.1" y="182.9">BLU_KY</text>
<text x="773.3" y="209.9">C16</text>
<text x="795.5" y="208.5">U1</text>
<text x="836.8" y="209.9">C21</text>
<text x="773.4" y="213.1">100nF</text>
<text x="795.6" y="211.7">PCM5102APWR</text>
<text x="836.9" y="213.1">100nF</text>
<text x="773.3" y="220.5">C13</text>
<text x="772.9" y="223.7">2.2uF</text>
<text x="828.2" y="223.4">100nF</text>
<text x="831.5" y="226.9">C22</text>
<text x="751.1" y="233.9">R8</text>
<text x="828.7" y="233.9">LRCK</text>
<text x="751.1" y="237.5">R9</text>
<text x="757.5" y="235.7">470</text>
<text x="757.5" y="239.2">470</text>
<text x="772.5" y="237.4">2.2uF</text>
<text x="828.7" y="237.5">DIN</text>
<text x="835.1" y="235.7">470</text>
<text x="835.1" y="239.2">470</text>
<text x="773.3" y="240.6">C15</text>
<text x="828.7" y="241">BCK</text>
<text x="828.7" y="244.5">SCK</text>
<text x="835.1" y="242.8">470</text>
<text x="700.6" y="246.3">OUT</text>
<text x="733" y="249.9">C17</text>
<text x="750.4" y="248.1">C18</text>
<text x="766.4" y="251.5">100nF</text>
<text x="835.1" y="246.3">470</text>
<text x="729.7" y="253">2.2nF</text>
<text x="749.3" y="253.4">2.2nF</text>
<text x="766.3" y="254.8">C20</text>
<text x="790.9" y="269.3">DEMP</text>
<text x="817.4" y="267.5">FLT</text>
<text x="837.7" y="267.5">FMT</text>
<text x="790.9" y="272.4">10k</text>
<text x="814.7" y="270.7">10k</text>
<text x="835.9" y="270.7">10k</text>
<text x="854.4" y="274.2">10k</text>
<text x="854.4" y="271">XSMT1</text>
<text x="798" y="279.8">DEMP1FLT1</text>
<text x="828.9" y="279.8">FMT1</text>
<text x="798" y="283">10k</text>
<text x="807.7" y="283">10k</text>
<text x="828.8" y="283">10k</text>
<text x="861.8" y="283.4">XSMT</text>
<text x="862.4" y="286.5">10k</text>
</g>
<g font-size="3.2" fill="#00f">
<text x="872.8" y="30" transform="rotate(-90 872.8 30)">56</text>
<text x="890.4" y="30" transform="rotate(-90 890.4 30)">51</text>
<text x="893.9" y="30" transform="rotate(-90 893.9 30)">50</text>
<text x="897.5" y="30" transform="rotate(-90 897.5 30)">49</text>
<text x="891.8" y="39.7" transform="rotate(-90 891.8 39.7)">GND</text>
<text x="898.9" y="39.7" transform="rotate(-90 898.9 39.7)">GND</text>
<text x="874.2" y="42.2" transform="rotate(-90 874.2 42.2)">PIO35</text>
<text x="895.3" y="45.1" transform="rotate(-90 895.3 45.1)">BT_ANT</text>
<text x="841.1" y="56.1">3</text>
<text x="841.1" y="59.6">4</text>
<text x="845.6" y="57.5">SPDIF_OUT</text>
<text x="907.5" y="57.5">GND</text>
<text x="917.2" y="56.1">46</text>
<text x="841.1" y="63.1">5</text>
<text x="845.6" y="61">DATA_IN</text>
<text x="845.6" y="64.6">DATA_OUT</text>
<text x="841.1" y="66.7">6</text>
<text x="841.1" y="70.2">7</text>
<text x="845.6" y="68.1">LRCK</text>
<text x="845.6" y="71.6">BCK</text>
<text x="841.1" y="73.7">8</text>
<text x="841.1" y="77.3">9</text>
<text x="845.6" y="75.1">MCK</text>
<text x="917.2" y="77.3">40</text>
<text x="839.1" y="80.8">10</text>
<text x="845.6" y="78.7">VBAT_SENSE</text>
<text x="845.6" y="82.2">USB_DN</text>
<text x="902.8" y="82.2">SPK_LP</text>
<text x="907.5" y="78.7">GND</text>
<text x="917.2" y="80.8">39</text>
<text x="839.1" y="84.3">11</text>
<text x="839.1" y="87.8">12</text>
<text x="845.6" y="85.7">USB_DP</text>
<text x="845.6" y="89.3">VCHG</text>
<text x="902.3" y="85.7">SPK_LN</text>
<text x="902.3" y="89.3">SPK_RP</text>
<text x="917.2" y="87.8">37</text>
<text x="917.2" y="84.3">38</text>
<text x="901.9" y="92.8">SPK_RN</text>
<text x="917.2" y="91.4">36</text>
<text x="636.3" y="102">1</text>
<text x="672.2" y="102">5</text>
<text x="839.1" y="98.4">15</text>
<text x="839.1" y="102">16</text>
<text x="845.6" y="99.8">SYS_CTRL</text>
<text x="899.2" y="99.8">PIO1/RST</text>
<text x="917.2" y="102">33</text>
<text x="917.2" y="98.4">34</text>
<text x="639.8" y="103.7">VIN</text>
<text x="661.8" y="103.7">VOUT</text>
<text x="839.1" y="105.5">17</text>
<text x="845.6" y="103.4">VBAT</text>
<text x="845.6" y="106.9">GND</text>
<text x="907" y="103.4">PIO2</text>
<text x="569.3" y="112.5">1</text>
<text x="636.3" y="109">3</text>
<text x="639.8" y="110.8">EN</text>
<text x="652.5" y="110.8">SENSE/ADJ</text>
<text x="672.2" y="109">4</text>
<text x="839.1" y="109">18</text>
<text x="839.1" y="112.5">19</text>
<text x="845.6" y="110.4">LED0</text>
<text x="845.6" y="113.9">LED1</text>
<text x="907" y="113.9">PIO5</text>
<text x="917.2" y="112.5">30</text>
<text x="437.1" y="116.4" transform="rotate(-90 437.1 116.4)">9</text>
<text x="569.3" y="116.1">2</text>
<text x="569.3" y="119.6">3</text>
<text x="572.8" y="114.3">1</text>
<text x="572.8" y="117.8">2</text>
<text x="315.2" y="124.9">13</text>
<text x="335.6" y="123.1">VBUS</text>
<text x="345.9" y="124.9">A5</text>
<text x="345.9" y="121.4">A4B9</text>
<text x="421.1" y="121.4">1</text>
<text x="421.1" y="124.9">2</text>
<text x="424.6" y="123.1">VIN</text>
<text x="438.5" y="122.8" transform="rotate(-90 438.5 122.8)">EP</text>
<text x="441.3" y="123.1">VOUT</text>
<text x="451.7" y="124.9">7</text>
<text x="451.7" y="121.4">8</text>
<text x="572.8" y="121.4">3</text>
<text x="315.2" y="131.9">15</text>
<text x="315.2" y="128.4">14</text>
<text x="321.7" y="129.8">GND</text>
<text x="321.7" y="126.3">GND</text>
<text x="338" y="126.6">CC1</text>
<text x="338" y="130.2">DP1</text>
<text x="345.9" y="131.9">A7</text>
<text x="345.9" y="128.4">A6</text>
<text x="421.1" y="128.4">3</text>
<text x="421.1" y="131.9">4</text>
<text x="424.6" y="126.6">LED1</text>
<text x="424.6" y="130.2">LED2</text>
<text x="443.9" y="130.2">BAT</text>
<text x="444.9" y="126.6">SW</text>
<text x="451.7" y="131.9">5</text>
<text x="451.7" y="128.4">6</text>
<text x="877.7" y="129.8" transform="rotate(-90 877.7 129.8)">GND</text>
<text x="884.8" y="129.8" transform="rotate(-90 884.8 129.8)">VDD_PADS6</text>
<text x="888.3" y="129.8" transform="rotate(-90 888.3 129.8)">VDD_PADS1_3</text>
<text x="891.8" y="129.8" transform="rotate(-90 891.8 129.8)">PIO4</text>
<text x="895.3" y="129.8" transform="rotate(-90 895.3 129.8)">PIO3</text>
<text x="315.2" y="135.5">16</text>
<text x="321.7" y="136.9">GND</text>
<text x="321.7" y="133.3">GND</text>
<text x="335.7" y="137.2">SBU1</text>
<text x="337.6" y="133.7">DN1</text>
<text x="345.9" y="135.5">A8</text>
<text x="424.6" y="133.7">LED3</text>
<text x="444.1" y="133.7">KEY</text>
<text x="876.3" y="136.3" transform="rotate(-90 876.3 136.3)">23</text>
<text x="883.4" y="136.3" transform="rotate(-90 883.4 136.3)">25</text>
<text x="886.9" y="136.3" transform="rotate(-90 886.9 136.3)">26</text>
<text x="890.4" y="136.3" transform="rotate(-90 890.4 136.3)">27</text>
<text x="893.9" y="136.3" transform="rotate(-90 893.9 136.3)">28</text>
<text x="345.9" y="142.5">B4A9</text>
<text x="636.3" y="140.8">1</text>
<text x="639.8" y="142.5">VIN</text>
<text x="661.8" y="142.5">VOUT</text>
<text x="672.2" y="140.8">5</text>
<text x="335.6" y="144.3">VBUS</text>
<text x="338" y="147.8">CC2</text>
<text x="345.9" y="149.6">B6</text>
<text x="345.9" y="146">B5</text>
<text x="636.3" y="147.8">3</text>
<text x="639.8" y="149.6">EN</text>
<text x="652.5" y="149.6">SENSE/ADJ</text>
<text x="672.2" y="147.8">4</text>
<text x="337.6" y="154.9">DN2</text>
<text x="338" y="151.3">DP2</text>
<text x="345.9" y="153.1">B7</text>
<text x="335.7" y="158.4">SBU2</text>
<text x="345.9" y="156.6">B8</text>
<text x="493.5" y="156.6">1</text>
<text x="493.5" y="160.2">2</text>
<text x="497" y="158.4">1</text>
<text x="497" y="161.9">2</text>
<text x="911.6" y="169.2" transform="rotate(-90 911.6 169.2)">3</text>
<text x="913.3" y="172.7" transform="rotate(-90 913.3 172.7)">3</text>
<text x="915.1" y="169.2" transform="rotate(-90 915.1 169.2)">2</text>
<text x="916.9" y="172.7" transform="rotate(-90 916.9 172.7)">2</text>
<text x="918.6" y="169.2" transform="rotate(-90 918.6 169.2)">1</text>
<text x="920.4" y="172.7" transform="rotate(-90 920.4 172.7)">1</text>
<text x="791.6" y="220.1">2</text>
<text x="795.1" y="221.9">CAPP</text>
<text x="791.6" y="227.2">4</text>
<text x="811.5" y="225.4">LDOO</text>
<text x="822.1" y="227.2">17</text>
<text x="822.1" y="223.7">18</text>
<text x="791.6" y="230.7">5</text>
<text x="795.1" y="229">CAPM</text>
<text x="795.1" y="232.5">VNEG</text>
<text x="811.7" y="229">XSMT</text>
<text x="814.2" y="232.5">FMT</text>
<text x="822.1" y="230.7">16</text>
<text x="791.6" y="234.2">6</text>
<text x="791.6" y="237.8">7</text>
<text x="795.1" y="236">OUTL</text>
<text x="795.1" y="239.5">OUTR</text>
<text x="812.3" y="236">LRCK</text>
<text x="814.5" y="239.5">DIN</text>
<text x="822.1" y="237.8">14</text>
<text x="822.1" y="234.2">15</text>
<text x="814.1" y="243.1">BCK</text>
<text x="822.1" y="244.8">12</text>
<text x="822.1" y="241.3">13</text>
<text x="698.1" y="250.1">1</text>
<text x="701.6" y="251.9">1</text>
<text x="789.5" y="248.4">10</text>
<text x="795.1" y="250.1">DEMP</text>
<text x="814.1" y="246.6">SCK</text>
<text x="815.1" y="250.1">FLT</text>
<text x="822.1" y="248.4">11</text>
<text x="698.1" y="253.6">2</text>
<text x="698.1" y="257.2">3</text>
<text x="701.6" y="255.4">2</text>
<text x="701.6" y="258.9">3</text>
</g>
<g font-size="3.2">
<text x="636.3" y="105.5">2</text>
<text x="639.8" y="107.2">GND</text>
<text x="337.1" y="119.6">GND</text>
<text x="345.9" y="117.8">A1B12</text>
<text x="337.1" y="140.8">GND</text>
<text x="345.9" y="139">B1A12</text>
<text x="636.3" y="144.3">2</text>
<text x="639.8" y="146">GND</text>
<text x="810.9" y="221.9">DGND</text>
<text x="822.1" y="220.1">19</text>
<text x="791.6" y="223.7">3</text>
<text x="795.1" y="225.4">CPGND</text>
<text x="791.6" y="244.8">9</text>
<text x="795.1" y="246.6">AGND</text>
</g>
<g font-size="3.2" fill="#f00">
<text x="791.6" y="216.6">1</text>
<text x="795.1" y="218.4">CPVDD</text>
<text x="811.2" y="218.4">DVDD</text>
<text x="822.1" y="216.6">20</text>
<text x="791.6" y="241.3">8</text>
<text x="795.1" y="243.1">AVDD</text>
</g>
</svg>
